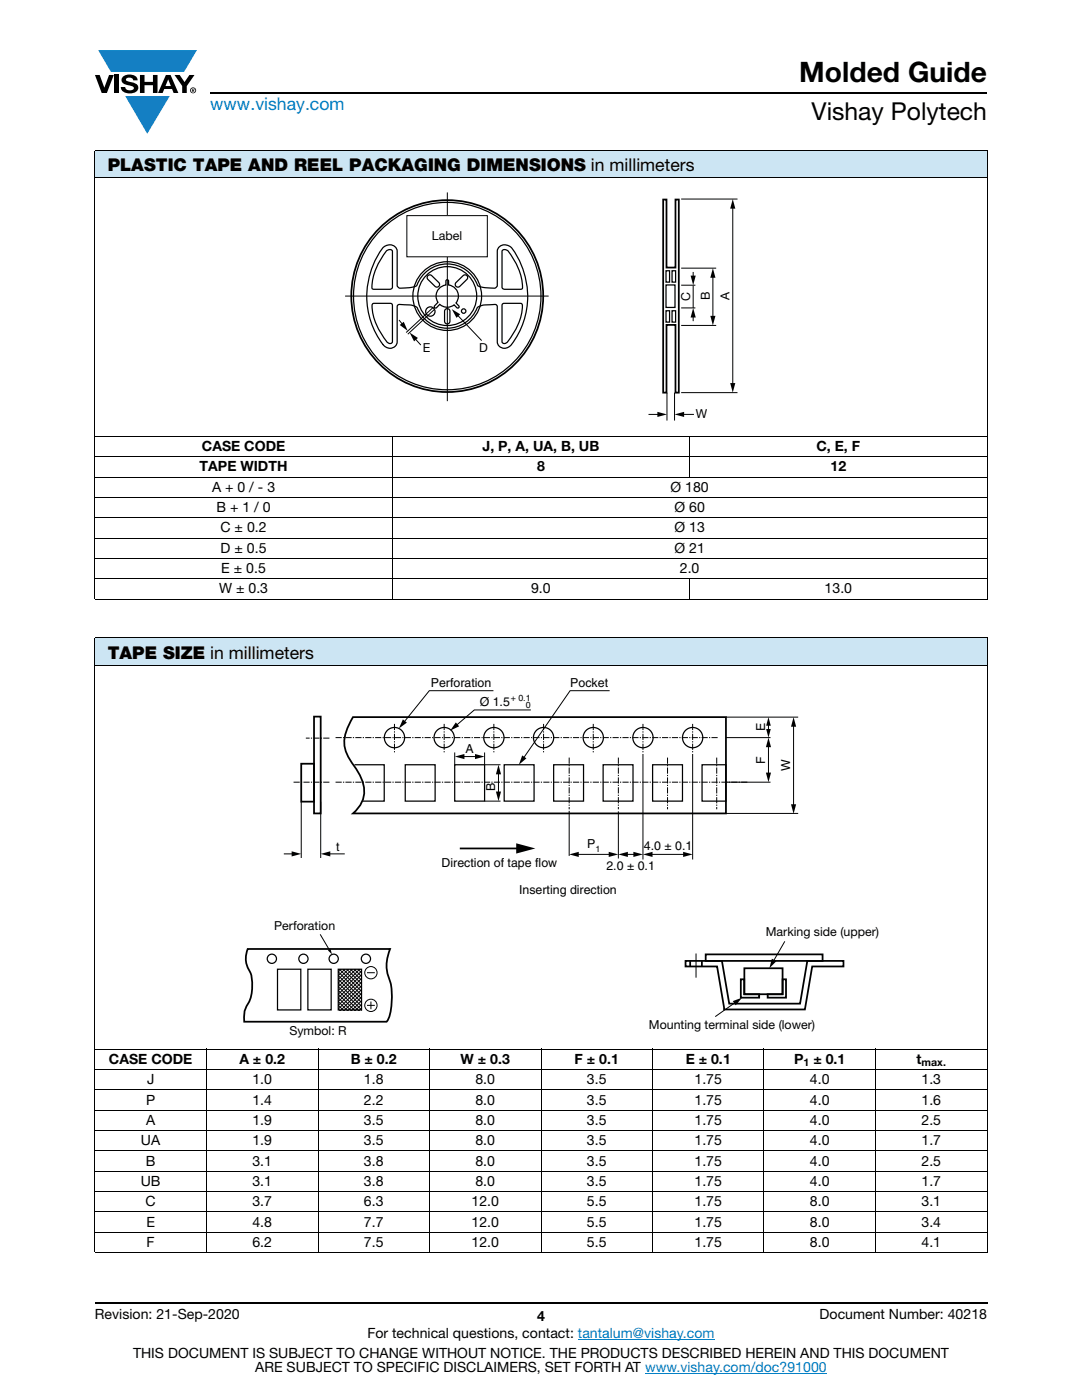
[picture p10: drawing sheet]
<svg xmlns="http://www.w3.org/2000/svg" width="216mm" height="279mm" viewBox="0 0 216 279" stroke-linecap="round" stroke-linejoin="round" font-family="sans-serif">
<g fill="#147fc3">
<path d="M19.6 10h19.7l-2.6 4.3h-1.1h-13.5z"/>
<path d="M25 19.2h8.9l-4.5 7.5z"/>
</g>
<g fill="#000">
<path d="M18.9 15h1l.9 2.5 1-2.5h.9l-1.4 3.6h-1zM22.9 15h.9v3.6h-.9zM24.6 15.3a2.1 2.1 0 0 1 2.8 .3l.1 .4h-.9a.79 .79 0 0 0-.7-.5 .79 .79 0 0 0-.8 .4l.3 .3 1 .2a1.08 1.08 0 0 1 1.2 1 1.08 1.08 0 0 1-1.1 1.2 1.73 1.73 0 0 1-2.4-1.2h.9a.96 .96 0 0 0 .8 .6 .96 .96 0 0 0 .9-.4 1.31 1.31 0 0 0-1.2-.6 1.03 1.03 0 0 1-1.1-.6 1.03 1.03 0 0 1 .2-1.1zM27.9 15h.9v1.3h1.7v-1.3h.9v3.6h-.9v-1.6h-1.7v1.6h-.9zM34.8 15h1.1l.9 1.4 1-1.4h1l-1.5 2.2v1.4h-.9v-1.4z"/>
<path d="M33.6 15.9l.5 1.3h-1.1zM33.1 15l-1.6 3.6h1l.3-.8h1.5l.3 .8h1l-1.6-3.6z"/>
<path d="M38.4 17.8h.2v.2h-.2zM38.3 17.7v.7h.1v-.3l.4 .3-.2-.3 .2-.2-.1-.2z"/>
<path d="M38.1 18a.46 .46 0 0 1 .9 0 .46 .46 0 0 1-.9 0zM37.9 18a.6 .6 0 0 0 1.2 0 .6 .6 0 0 0-1.2 0z"/>
</g>
<path d="M42 18.6h155M18.9 260h178.1" fill="none" stroke="#000" stroke-width=".36"/>
<path d="M115.3 267.3h27.3M128.7 274h36.3" fill="none" stroke="#007ec4" stroke-width=".2"/>
<g fill="#cce5f3">
<path d="M18.9 30h178.1v5.5h-178.1z"/>
<path d="M18.9 127.3h178.1v5.5h-178.1z"/>
</g>
<g fill="none" stroke="#000" stroke-width=".2">
<path d="M18.9 30h178.1M18.9 35.5h178.1M18.9 30.1v89.3M89.3 38.4v41.7M197 30.1v89.3M18.9 87.1h178.1M18.9 91.1h178.1M18.9 95.2h178.1M18.9 99.3h178.1M78.3 87v32.6M137.6 87v8.3M18.9 103.3h178.1"/>
<path d="M18.9 107.4h178.1M18.9 111.4h178.1M18.9 115.5h178.1M18.9 119.5h178.1M137.6 115.4v4.2M18.9 127.3h178.1M18.9 132.8h178.1M18.9 127.4v122.5M197 127.4v122.5M18.9 209.4h178.1M18.9 213.4h178.1M18.9 217.5h178.1"/>
<path d="M41.2 209.3v40.7M63.5 209.3v40.7M85.7 209.3v40.7M107.9 209.3v40.7M130.2 209.3v40.7M152.4 209.3v40.7M174.7 209.3v40.7M18.9 221.6h178.1M18.9 225.6h178.1M18.9 229.7h178.1M18.9 233.7h178.1M18.9 237.8h178.1"/>
<path d="M18.9 241.9h178.1M18.9 245.9h178.1M18.9 250h178.1"/>
</g>
<circle cx="89.2" cy="59.1" r="19.1" fill="none" stroke="#000" stroke-width=".35"/>
<g fill="none" stroke="#000" stroke-width=".25">
<path d="M76.4 49.5a1.63 1.63 0 0 1 1.6-.6 1.63 1.63 0 0 1 1.3 1.2v7a.89 .89 0 0 0 1.1 .4 5.4 5.4 0 0 0 2.8-.6 6.4 6.4 0 0 1 6-4.2 6.4 6.4 0 0 1 6.1 4.2 6.2 6.2 0 0 0 3.6 .5l.3-.3v-7a1.6 1.6 0 0 1 1.3-1.3 1.6 1.6 0 0 1 1.6 .7 16.1 16.1 0 0 1-.1 19.3h.1a1.53 1.53 0 0 1-1.6 .7 1.53 1.53 0 0 1-1.3-1.3v-7.2a1.19 1.19 0 0 0-1.2-.2l-1.6 .1a1.58 1.58 0 0 0-1.5 1.3 6.4 6.4 0 0 1-6.1 3.3 6.4 6.4 0 0 1-5.5-4.1 6 6 0 0 0-3.5-.6h-.3l-.2 .4v7a1.52 1.52 0 0 1-1.3 1.3 1.52 1.52 0 0 1-1.6-.7 16.1 16.1 0 0 1 0-19.3zM77.1 50.1l.1-.1a.65 .65 0 0 1 1.1 .1v7.2a.67 .67 0 0 1-.9 .4h-2.7l-.4-.1a11.7 11.7 0 0 1 2.8-7.5zM85.4 55l.2-.1 .5 .1 1.5 1.4a.54 .54 0 0 1 0 .7 .54 .54 0 0 1-.8 .1l-1.4-1.4-.2-.3zM89.1 55.9l.4 .1v.9a2.22 2.22 0 0 1 1.5 3.6l.5 .5v.4h-.3l-.6-.6a2.22 2.22 0 0 1-2.9-.1l-.6 .7h-.4v-.4l.7-.7a2.22 2.22 0 0 1 1.6-3.4v-.8zM91 56.4l1.4-1.4a.53 .53 0 0 1 .8 0 .53 .53 0 0 1 0 .8l-1.5 1.4a.54 .54 0 0 1-.7-.1 .54 .54 0 0 1 0-.7zM100.3 50a.81 .81 0 0 1 1.1 .1 11.7 11.7 0 0 1 2.8 7.5l-.4 .1h-2.8a.67 .67 0 0 1-.8-.4zM74.4 60.6l3.5-.1 .3 .2 .1 7.5a.62 .62 0 0 1-.6 .4 .62 .62 0 0 1-.5-.4 11.7 11.7 0 0 1-2.9-7.4zM89 61.7a.54 .54 0 0 1 .8 .4v2a.53 .53 0 0 1-.6 .5 .53 .53 0 0 1-.5-.5v-2zM100.2 60.7l.4-.2h2.4a1.06 1.06 0 0 1 1.2 .3 11.7 11.7 0 0 1-3.3 7.7h-.5l-.2-.3z"/>
<circle cx="89.2" cy="59.1" r="18.7"/>
<circle cx="89.2" cy="59.1" r="6.9"/>
<circle cx="89.2" cy="59.1" r="5.9"/>
<circle cx="85.9" cy="62.2" r=".94"/>
<circle cx="92.5" cy="62.1" r=".45"/>
</g>
<path d="M81.2 43h16v8.3h-16z" fill="#fff"/>
<g fill="none" stroke="#000" stroke-width=".2">
<path d="M135.9 39.7h11.3M68.9 59.1h40.6M81.2 43h16v8.3h-16zM135.9 56.9h2.9M135.9 53.5h7M138.3 54.3v1.1M138.3 57v4.5M142.2 55.1v8.3M146.2 41.3v35.5M79.6 63.9l.8 .9M82.8 67.5l1.2 1.4M86.4 61.4l-5.4 5"/>
<path d="M86.8 61.7l-5.4 5M91.2 62.8l4.9 5.2M133.1 78.4v5.5M134.6 78.4v5.5M135.9 61.5h2.9M135.9 64.9h7M135.9 78.4h11.3M138.3 63v1.1M129.4 82.7h2.1M136.2 82.7h2.3M98.5 137.8h-12.8l-5.1 6.4M121.6 137.8h-7.8l-9.4 13.5"/>
<path d="M60.1 160v11.2M64 160v11.2M90.7 150.2v2.4M92.3 151h2.8M96.7 159.9h3.2M96.7 150.2v2.4h3.2M99.5 154.2v4.1M105.9 141.7h-11.3l-3.6 3.1M128.3 150.5v21M138.2 150.5v21M144.9 156.1h8.8M144.9 147.2h8.8"/>
<path d="M144.9 143.1h14.4M153.3 144.5v1.3M153.3 148.8v5.7M158.3 144.7v16.2M56.6 170.4h1.9M65.6 170.4h3.2M113.6 161.8v9M115.1 170.5h6.7M123.4 161.9v9.4M124.9 170.5h1.8M129.9 170.5h6.8M144.9 162.3h14.4"/>
<path d="M63.9 186.5l1.9 3.2M67.4 193.9l4.8 4.7M67.4 194.6l4.8 4.8M67.4 195.4l4.8 4.7M67.4 196.1l4.8 4.8M67.4 196.9l4.8 4.7M67.4 197.6l4.1 4.1M67.4 198.3l3.4 3.4M67.4 199.1l2.6 2.6M67.4 199.8l1.9 1.9M67.7 193.4l4.5 4.5M68.1 193.4l-.7 .6"/>
<path d="M68.5 193.4l3.7 3.8M68.8 193.4l-1.4 1.4M69.2 193.4l3 3M69.5 193.4l-2.1 2.1M69.9 193.4l2.3 2.3M70.3 193.4l-2.9 2.9M70.7 193.4l1.5 1.5M71 193.4l-3.6 3.6M71.4 193.4l.8 .8M71.8 193.4l-4.4 4.3M72.2 193.7l-4.8 4.8M72.2 194.5l-4.8 4.7"/>
<path d="M72.2 195.2l-4.8 4.8M72.2 196l-4.8 4.7M72.2 196.7l-4.8 4.7M72.2 197.4l-4.2 4.3M72.2 198.2l-3.5 3.5M72.2 198.9l-2.7 2.8M72.2 199.7l-2 2M73.2 194.1h1.6M74 199.9v1.5M138.9 190.3v4.8M156.6 187.9l-2.3 4M67.4 200.6l1.1 1.1"/>
<path d="M67.4 201.3l.4 .4M72.2 200.4l-1.3 1.3M72.2 201.1l-.5 .6M73.2 200.6h1.6M146.8 200l-4.1 2.9"/>
<circle cx="74" cy="194.1" r="1.23"/>
<circle cx="74" cy="200.6" r="1.23"/>
</g>
<g fill="#000">
<path d="M137.8 55h1l-.5 1.9zM142.2 53.5l.6 1.9h-1.1zM146.2 39.7l.5 1.9h-1zM79.8 64.9l.8-.7 .8 1.8zM81.7 66.4l1.7 1-.8 .7zM90.1 61.7l1.7 1-.7 .7zM138.3 61.5l.5 1.9h-1zM141.7 63h1.1l-.6 1.9zM145.7 76.4h1l-.5 2zM131.2 82.2l1.9 .5-1.9 .5zM134.6 82.7l1.9-.5v1zM80.4 143.6l.8 .6-1.6 1.2z"/>
<path d="M91 144.2l.6 .8-1.8 .8zM90.8 151l1.9-.5v1zM94.8 150.5l1.9 .5-1.9 .5zM99.5 152.6l.5 1.9h-1zM99 158h1l-.5 1.9zM104.2 150.8l.8 .5-1.5 1.3zM153.3 147.2l.6 1.9h-1.1zM152.8 154.2h1.1l-.6 1.9zM153.3 143.1l.5 1.7h-.9zM152.9 145.5h.9l-.5 1.7zM158.3 143.1l.6 1.9h-1.1zM58.2 169.9l1.9 .5-1.9 .5z"/>
<path d="M64 170.4l1.9-.5v1zM103 168.3l3.8 1-3.8 1zM113.6 170.5l1.9-.5v1zM121.5 170l1.9 .5-1.9 .5zM123.4 170.5l1.9-.5v1zM126.4 170l1.9 .5-1.9 .5zM128.3 170.5l1.9-.5v1zM136.3 170l1.9 .5-1.9 .5zM157.8 160.5h1.1l-.6 1.9zM65.4 189.7l.5-.3 .4 1.1zM154 191.3l.9 .5-1.4 1.4zM146.2 199.8l1.9-.7-1.3 1.5z"/>
</g>
<g fill="none" stroke="#000" stroke-width=".35">
<path d="M132.3 39.8h.7v13.6h1.8v-13.6h.6v38.6h-.6v-13.6h-1.8v13.6h-.7zM60.1 152.4h2.6v7.6h-2.6zM62.7 143h1.3v19.3h-1.3zM70.4 143.1h74.5v19.2h-74.5a5.7 5.7 0 0 0 1.4-7.6l-1.2-1.9a6.8 6.8 0 0 1-1.2-7.5zM91.7 169.3h12M49.4 189.4h28.4a7.9 7.9 0 0 0 .1 6.7 14.5 14.5 0 0 1-.4 7.3l-.4 .5h-28.4v-1.5a4.4 4.4 0 0 1 .9-2.2 8 8 0 0 0-.4-7.7 4.8 4.8 0 0 1 .2-3.1zM136.8 191.8h7.3l1.4 8.5h14.1l1.4-8.5h7.3v1.1h-6.2l-1.5 8.6h-16.1l-1.4-8.6h-6.3zM137.7 191.8v1.2M140.1 191.8v1.2M140.8 190.5h23.3v1.3h-23.3zM147.8 195.4h.7v3h3v.7h-3.7zM148.5 193.2h7.7v5.2h-7.7z"/>
<path d="M156.2 195.4h.6v3.7h-3.6v-.7h3z"/>
</g>
<g fill="none" stroke="#000" stroke-width=".25">
<path d="M132.9 54h.7v2.3h-.7zM132.9 56.9h1.8v4.5h-1.8zM134.1 54h.7v2.3h-.7zM132.9 62h.7v2.3h-.7zM134.1 62h.7v2.3h-.7zM70.7 152.6h6v7.3h-4.3M80.9 152.6h5.9v7.3h-5.9zM90.7 152.6h6v7.3h-6zM100.6 152.6h6v7.3h-6zM110.5 152.6h5.9v7.3h-5.9zM120.3 152.6h6v7.3h-6zM130.2 152.6h6v7.3h-6z"/>
<path d="M140.1 152.6h4.8v7.3h-4.8zM55.4 193.4h4.6v8.2h-4.6zM61.4 193.4h4.7v8.2h-4.7zM67.5 193.4h4.6v8.2h-4.6z"/>
<circle cx="78.7" cy="147.2" r="2.02"/>
<circle cx="88.6" cy="147.2" r="2.02"/>
<circle cx="98.5" cy="147.2" r="2.02"/>
<circle cx="108.5" cy="147.2" r="2.02"/>
<circle cx="118.4" cy="147.2" r="2.02"/>
<circle cx="128.3" cy="147.2" r="2.02"/>
<circle cx="138.2" cy="147.2" r="2.02"/>
<circle cx="54.2" cy="191.3" r=".92"/>
<circle cx="60.5" cy="191.3" r=".92"/>
<circle cx="66.6" cy="191.3" r=".92"/>
<circle cx="73" cy="191.3" r=".92"/>
</g>
<g fill="none" stroke="#000" stroke-width=".2" stroke-dasharray="1.2 .2 .2 .2" stroke-linecap="butt">
<path d="M65.7 147.3h-4.7M65.7 156.1h-7.1M67 147.2h76.4M67 156.1h82.1M78.7 144.5v5.7M88.6 144.5v5.7M98.5 144.5v5.7M108.5 144.5v5.7M113.6 151.2v10.3M118.4 144.5v5.7M123.4 151.2v10.3M128.3 144.5v5.7"/>
<path d="M133.2 151.2v10.3M138.2 144.5v5.7M143 151.2v10.3"/>
</g>
<text font-size="5.6" x="159.5" y="16.4">Molded Guide</text>
<text font-size="4.9" x="161.9" y="24">Vishay Polytech</text>
<text font-size="3.5" fill="#007ec4" x="42" y="21.9">www.vishay.com</text>
<g font-size="3.5">
<text x="21.5" y="34.1">PLASTIC TAPE AND REEL PACKAGING DIMENSIONS in millimeters</text>
<text x="21.5" y="131.4">TAPE SIZE in millimeters</text>
</g>
<g font-size="2.8">
<text x="39.8" y="94.1">TAPE WIDTH</text>
<text x="40.3" y="90">CASE CODE</text>
<text x="96.3" y="90">J, P, A, UA, B, UB</text>
<text x="107.2" y="94.1">8</text>
<text x="162.9" y="90">C, E, F</text>
<text x="165.7" y="94.1">12</text>
<text x="42.3" y="98.1">A + 0 / - 3</text>
<text x="133.8" y="98.1">Ø 180</text>
<text x="43.2" y="102.2">B + 1 / 0</text>
<text x="44" y="106.3">C ± 0.2</text>
<text x="134.6" y="102.2">Ø 60</text>
<text x="134.6" y="106.3">Ø 13</text>
<text x="44" y="110.3">D ± 0.5</text>
<text x="134.6" y="110.3">Ø 21</text>
<text x="43.7" y="118.4">W ± 0.3</text>
<text x="44.2" y="114.4">E ± 0.5</text>
<text x="106" y="118.4">9.0</text>
<text x="135.7" y="114.4">2.0</text>
<text x="164.5" y="118.4">13.0</text>
<text x="21.7" y="212.3">CASE CODE</text>
<text x="47.8" y="212.3">A ± 0.2</text>
<text x="70" y="212.3">B ± 0.2</text>
<text x="91.9" y="212.3">W ± 0.3</text>
<text x="114.6" y="212.3">F ± 0.1</text>
<text x="136.8" y="212.3">E ± 0.1</text>
<text x="158.5" y="212.3">P</text>
<text x="162.3" y="212.3">± 0.1</text>
<text x="182.9" y="212.3">t</text>
<text x="29.2" y="220.5">P</text>
<text x="29.3" y="216.4">J</text>
<text x="50.4" y="220.5">1.4</text>
<text x="50.4" y="216.4">1.0</text>
<text x="72.6" y="220.5">2.2</text>
<text x="72.6" y="216.4">1.8</text>
<text x="94.9" y="220.5">8.0</text>
<text x="94.9" y="216.4">8.0</text>
<text x="117.1" y="220.5">3.5</text>
<text x="117.1" y="216.4">3.5</text>
<text x="138.6" y="220.5">1.75</text>
<text x="138.6" y="216.4">1.75</text>
<text x="161.6" y="220.5">4.0</text>
<text x="161.6" y="216.4">4.0</text>
<text x="183.9" y="220.5">1.6</text>
<text x="183.9" y="216.4">1.3</text>
<text x="29.2" y="224.5">A</text>
<text x="50.4" y="224.5">1.9</text>
<text x="72.6" y="224.5">3.5</text>
<text x="94.9" y="224.5">8.0</text>
<text x="117.1" y="224.5">3.5</text>
<text x="138.6" y="224.5">1.75</text>
<text x="161.6" y="224.5">4.0</text>
<text x="183.9" y="224.5">2.5</text>
<text x="28.1" y="228.6">UA</text>
<text x="29.1" y="232.6">B</text>
<text x="50.4" y="228.6">1.9</text>
<text x="50.4" y="232.6">3.1</text>
<text x="72.6" y="228.6">3.5</text>
<text x="72.6" y="232.6">3.8</text>
<text x="94.9" y="228.6">8.0</text>
<text x="94.9" y="232.6">8.0</text>
<text x="117.1" y="228.6">3.5</text>
<text x="117.1" y="232.6">3.5</text>
<text x="138.6" y="228.6">1.75</text>
<text x="138.6" y="232.6">1.75</text>
<text x="161.6" y="228.6">4.0</text>
<text x="161.6" y="232.6">4.0</text>
<text x="183.9" y="228.6">1.7</text>
<text x="183.9" y="232.6">2.5</text>
<text x="28.1" y="236.7">UB</text>
<text x="50.4" y="236.7">3.1</text>
<text x="72.6" y="236.7">3.8</text>
<text x="94.9" y="236.7">8.0</text>
<text x="117.1" y="236.7">3.5</text>
<text x="138.6" y="236.7">1.75</text>
<text x="161.6" y="236.7">4.0</text>
<text x="183.9" y="236.7">1.7</text>
<text x="29.1" y="240.7">C</text>
<text x="29.2" y="244.8">E</text>
<text x="50.4" y="240.7">3.7</text>
<text x="50.4" y="244.8">4.8</text>
<text x="72.6" y="240.7">6.3</text>
<text x="72.6" y="244.8">7.7</text>
<text x="94.1" y="240.7">12.0</text>
<text x="94.1" y="244.8">12.0</text>
<text x="117.1" y="240.7">5.5</text>
<text x="117.1" y="244.8">5.5</text>
<text x="138.6" y="240.7">1.75</text>
<text x="138.6" y="244.8">1.75</text>
<text x="161.6" y="240.7">8.0</text>
<text x="161.6" y="244.8">8.0</text>
<text x="183.9" y="240.7">3.1</text>
<text x="183.9" y="244.8">3.4</text>
<text x="29.3" y="248.9">F</text>
<text x="50.4" y="248.9">6.2</text>
<text x="72.6" y="248.9">7.5</text>
<text x="94.1" y="248.9">12.0</text>
<text x="117.1" y="248.9">5.5</text>
<text x="138.6" y="248.9">1.75</text>
<text x="161.6" y="248.9">8.0</text>
<text x="183.9" y="248.9">4.1</text>
<text x="18.9" y="263.3">Revision: 21-Sep-2020</text>
<text x="107.2" y="263.6">4</text>
<text x="163.6" y="263.3">Document Number: 40218</text>
<text x="73.3" y="267.1">For technical questions, contact: tantalum@vishay.com</text>
<text x="26.5" y="271">THIS DOCUMENT IS SUBJECT TO CHANGE WITHOUT NOTICE. THE PRODUCTS DESCRIBED HEREIN AND THIS DOCUMENT</text>
<text x="50.9" y="273.8">ARE SUBJECT TO SPECIFIC DISCLAIMERS, SET FORTH AT www.vishay.com/doc?91000</text>
</g>
<g font-size="2.5">
<text x="86.2" y="48">Label</text>
<text x="141.6" y="59.9" transform="rotate(-90 141.6 59.9)">B</text>
<text x="145.6" y="59.8" transform="rotate(-90 145.6 59.8)">A</text>
<text x="137.7" y="60.1" transform="rotate(-90 137.7 60.1)">C</text>
<text x="84.3" y="70.3">E</text>
<text x="95.6" y="70.3">D</text>
<text x="138.9" y="83.4">W</text>
<text x="86" y="137.2">Perforation</text>
<text x="113.8" y="137.2">Pocket</text>
<text x="95.7" y="140.9">Ø 1.5</text>
<text x="152.7" y="146" transform="rotate(-90 152.7 146)">E</text>
<text x="92.9" y="150.4">A</text>
<text x="152.7" y="152.4" transform="rotate(-90 152.7 152.4)">F</text>
<text x="157.7" y="153.9" transform="rotate(-90 157.7 153.9)">W</text>
<text x="98.8" y="157.9" transform="rotate(-90 98.8 157.9)">B</text>
<text x="67.1" y="169.8">t</text>
<text x="88.1" y="173">Direction of tape flow</text>
<text x="117.2" y="169.3">P</text>
<text x="121" y="173.7">2.0 ± 0.1</text>
<text x="128.5" y="169.7">4.0 ± 0.1</text>
<text x="103.6" y="178.5">Inserting direction</text>
<text x="54.7" y="185.6">Perforation</text>
<text x="152.8" y="186.8">Marking side (upper)</text>
<text x="57.7" y="206.6">Symbol: R</text>
<text x="129.5" y="205.4">Mounting terminal side (lower)</text>
</g>
<g font-size="2.1">
<text x="160.3" y="212.8">1</text>
<text x="183.9" y="212.8">max.</text>
</g>
<g font-size="1.8">
<text x="101.9" y="139.8">+ 0.1</text>
<text x="104.9" y="141.2">0</text>
<text x="118.8" y="170">1</text>
</g>
</svg>
